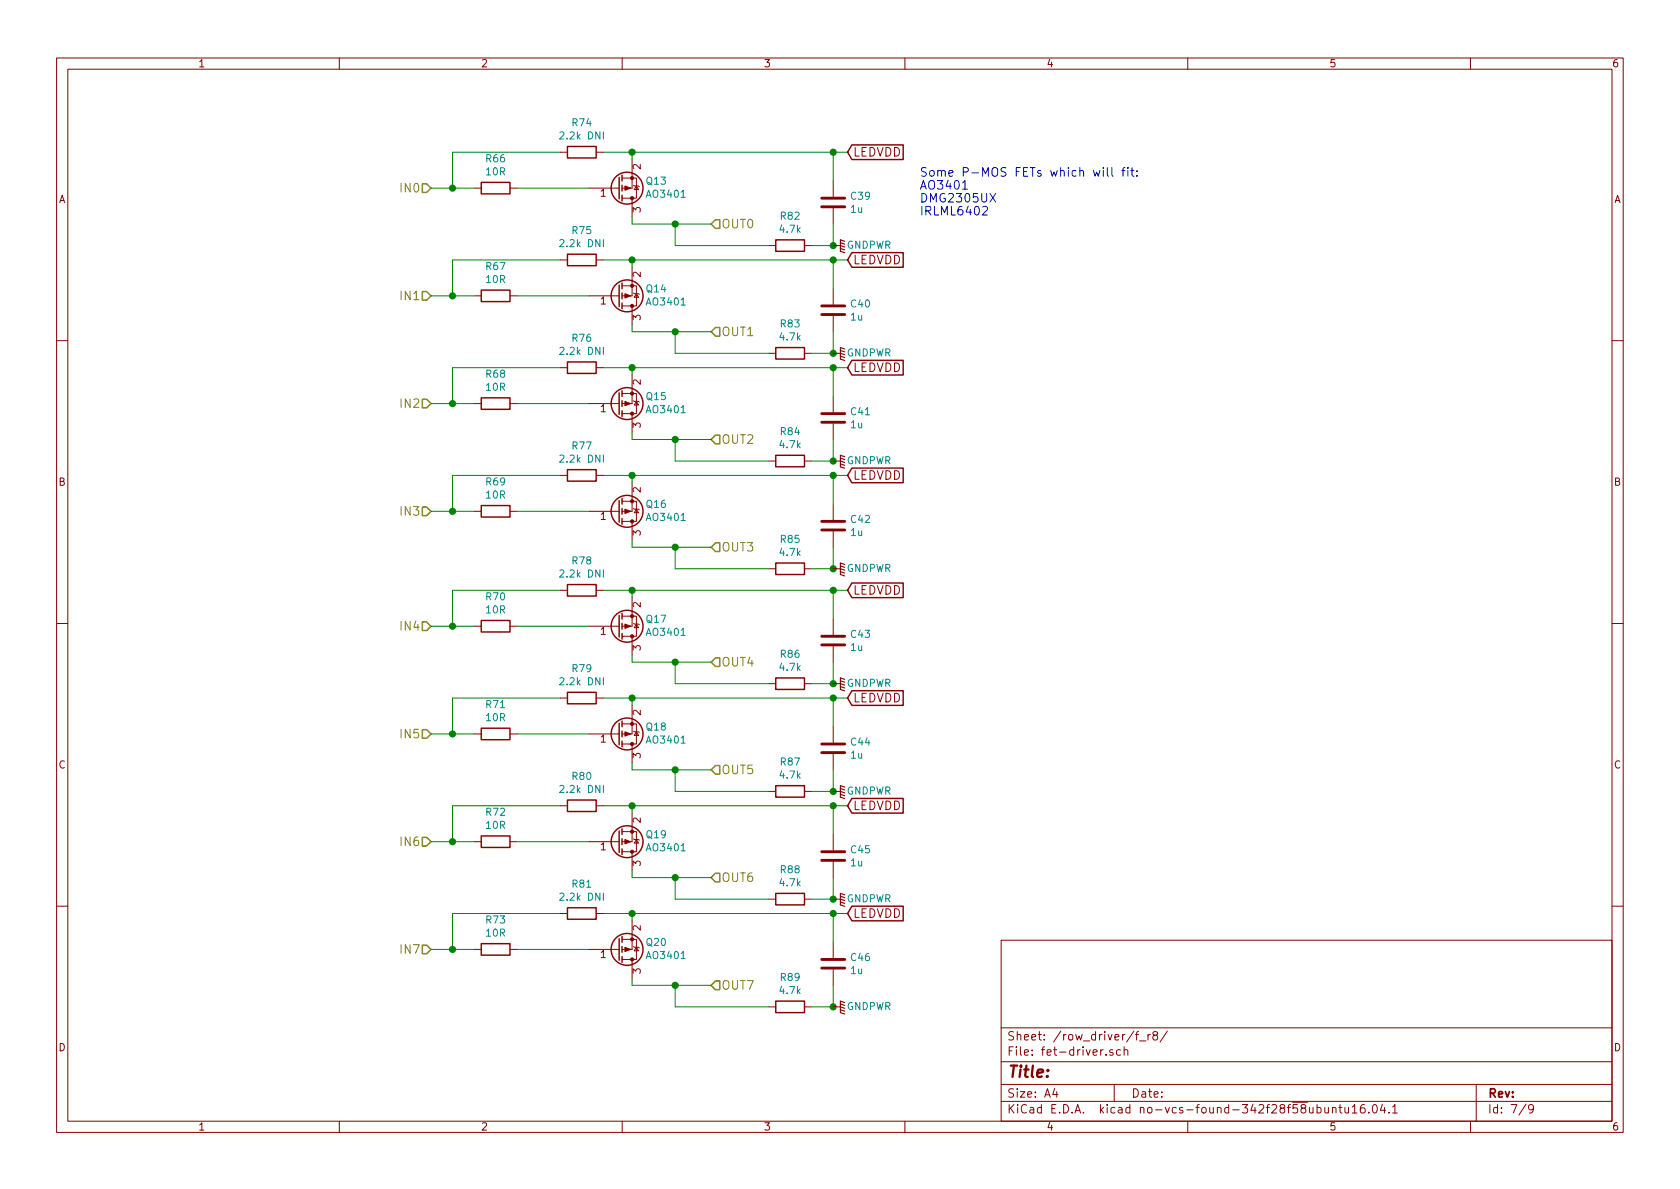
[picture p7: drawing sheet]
<svg xmlns="http://www.w3.org/2000/svg" width="297mm" height="210mm" viewBox="0 0 297 210" stroke-linecap="round" stroke-linejoin="round" font-family="sans-serif">
<g fill="none" stroke="#840000" stroke-width=".18">
<path d="M10 10.3h277v189.9h-277zM12 12.2h273v186.1h-273zM60 10.3v1.9M110 10.3v1.9M160 10.3v1.9M210 10.3v1.9M260 10.3v1.9M83.8 33.3h1.3M90.2 33.3h1.2M99.1 26.9h1.2M104.1 33.3h5.1M105.4 26.9h1.3"/>
<path d="M109.3 33.3h.2M110 31.5h2.5v3.5h-.7M110 35h1.8M111.8 28.2v5.1h-1.8M111.8 35v3.3M112 32.8l.1 .1h.8l.1 .1M112.5 32.9l.4 .6h-.8zM147.3 32v2.8M147.3 36.8v2.8M83.8 52.3h1.3M90.2 52.3h1.2M99.1 46h1.2"/>
<path d="M104.1 52.3h5.1M105.4 46h1.3M109.3 52.3h.2M110 50.5h2.5v3.6h-.7M110 54.1h1.8M111.8 47.2v5.1h-1.8M111.8 54.1v3.3M112 51.8l.1 .1h.8l.1 .2M112.5 51.9l.4 .7h-.8zM135.9 43.4h1.3M142.2 43.4h1.3M147.3 43.4h1.3"/>
<path d="M147.3 51v2.8M147.3 55.9v2.8M10 60.2h2M83.8 71.4h1.3M90.2 71.4h1.2M99.1 65h1.2M104.1 71.4h5.1M105.4 65h1.3M109.3 71.4h.2M110 69.6h2.5v3.5h-.7M110 73.1h1.8M111.8 66.3v5.1h-1.8"/>
<path d="M111.8 73.1v3.3M112 70.9l.1 .1h.8l.1 .1M112.5 71l.4 .6h-.8zM135.9 62.5h1.3M142.2 62.5h1.3M147.3 62.5h1.3M147.3 70.1v2.8M147.3 74.9v2.8M285 60.2h2M83.8 90.4h1.3M90.2 90.4h1.2M99.1 84.1h1.2"/>
<path d="M104.1 90.4h5.1M105.4 84.1h1.3M109.3 90.4h.2M110 88.6h2.5v3.6h-.7M110 92.2h1.8M111.8 85.3v5.1h-1.8M111.8 92.2v3.3M112 89.9l.1 .1h.8l.1 .2M112.5 90l.4 .7h-.8zM135.9 81.5h1.3M142.2 81.5h1.3M147.3 81.5h1.3"/>
<path d="M147.3 89.1v2.8M147.3 94v2.8M10 110.3h2M83.8 110.7h1.3M90.2 110.7h1.2M99.1 104.4h1.2M104.1 110.7h5.1M105.4 104.4h1.3M109.3 110.7h.2M110 109h2.5v3.5h-.7M110 112.5h1.8M111.8 105.7v5h-1.8"/>
<path d="M111.8 112.5v3.3M112 110.2l.1 .2h.8l.1 .1M112.5 110.4l.4 .6h-.8zM135.9 100.6h1.3M142.2 100.6h1.3M147.3 100.6h1.3M147.3 109.5v2.8M147.3 114.3v2.8M285 110.3h2M83.8 129.8h1.3M90.2 129.8h1.2M99.1 123.4h1.2"/>
<path d="M104.1 129.8h5.1M105.4 123.4h1.3M109.3 129.8h.2M110 128h2.5v3.6h-.7M110 131.6h1.8M111.8 124.7v5.1h-1.8M111.8 131.6v3.3M112 129.3l.1 .1h.8l.1 .1M112.5 129.4l.4 .6h-.8zM135.9 120.9h1.3M135.9 139.9h1.3M142.2 120.9h1.3"/>
<path d="M142.2 139.9h1.3M147.3 120.9h1.3M147.3 139.9h1.3M147.3 128.5v2.8M147.3 133.3v2.8M83.8 148.8h1.3M90.2 148.8h1.2M99.1 142.5h1.2M104.1 148.8h5.1M105.4 142.5h1.3M109.3 148.8h.2M110 147.1h2.5v3.5h-.7"/>
<path d="M110 150.6h1.8M111.8 143.8v5h-1.8M111.8 150.6v3.3M112 148.3l.1 .2h.8l.1 .1M112.5 148.5l.4 .6h-.8zM135.9 159h1.3M142.2 159h1.3M147.3 159h1.3M147.3 147.6v2.8M147.3 152.4v2.8M10 160.2h2M83.8 167.9h1.3"/>
<path d="M90.2 167.9h1.2M99.1 161.5h1.2M104.1 167.9h5.1M105.4 161.5h1.3M109.3 167.9h.2M110 166.1h2.5v3.6h-.7M110 169.7h1.8M111.8 162.8v5.1h-1.8M111.8 169.7v3.3M112 167.4l.1 .1h.8l.1 .1M112.5 167.5l.4 .6h-.8zM135.9 178h1.3"/>
<path d="M142.2 178h1.3M147.3 178h1.3M147.3 166.6v2.8M147.3 171.4v2.8M177 166.3h108v32h-108zM285 160.2h2M60 198.3v1.9M110 198.3v1.9M160 198.3v1.9M177 194.8h108M177 191.8h108M177 187.8h108"/>
<path d="M177 181.8h108M186.5 192.5l-.4 1h1M186.8 193v1M195.6 186.5v.1M196.8 185.7a.37 .37 0 0 0-.6 .1l.1 .2 .5 .2v.1l-.2 .3-.4-.1M197 191.8v3M198.1 185.7l-.4-.1-.3 .3 .1 .6 .2 .1 .4-.1M198.8 185.7a.37 .37 0 0 1 .6 .1v.8M198.8 185.1v1.5M200.5 182.3l-1.3 2M200.8 182.9h.5M201.3 182.4l-.3 .2v1.3"/>
<path d="M201.5 184.1h1.1M203 182.9v1M203.4 182.9l-.4 .3M204.1 183.1l-.3-.3 .2-.3a.48 .48 0 0 1 .6 .1l-.1 .4a.52 .52 0 0 0-.6 .2 .52 .52 0 0 0 .1 .6l.4 .1 .2-.1 .1-.4-.3-.3M206.4 182.3l-1.3 2M210 198.3v1.9M232.9 195.9l.4-.1 .3 .3-.1 .6-.2 .1-.4-.1M232.9 195.3v1.5M234.2 195.8l.1 .9 .3 .1 .3-.1M234.9 195.8v1M235.6 196l.2-.2 .3 .1 .1 .9M235.6 195.8v1"/>
<path d="M236.7 195.8h.6M236.9 195.3v1.3l.4 .2M237.8 195.8v.8a.37 .37 0 0 0 .6 .1M238.4 195.8v1M239.1 195.8l.4-.5v1.5M239.1 196.8h.8M241.2 195.3a.59 .59 0 0 0-.7 .7v.5l.1 .2 .5 .1 .2-.1 .1-.5-.2-.2-.4-.1-.3 .3M242 196.7v.1M242.8 195.5l.2-.2a.8 .8 0 0 1 .5 .8 .8 .8 0 0 1-.5 .7l-.2-.1-.2-.4zM244.4 195.2l-.3 1.1h.9M244.8 195.8v1M245.6 196.7v.1"/>
<path d="M246.2 195.8l.4-.5v1.5M246.2 196.8h.9M260 198.3v1.9M261 191.8v6.5M269.8 195.2l-1.2 2M271.1 196l-.3 .3-.4-.1-.1-.2v-.4l.1-.2 .4-.1 .2 .2a1.19 1.19 0 0 1-.2 1.2l-.4 .1"/>
</g>
<g fill="none" stroke="#008400" stroke-width=".18">
<path d="M76.2 33.3h7.6M91.4 33.3h12.7M99.1 26.9h-19.1v6.4M106.7 26.9h43.2M111.8 26.9v1.3M111.8 38.3v1.3h13.9M119.4 39.6v3.8h16.5M147.3 39.6v3.8h-3.8M147.3 26.9v5.1M76.2 52.3h7.6M91.4 52.3h12.7M99.1 46h-19.1v6.3"/>
<path d="M106.7 46h43.2M111.8 46v1.2M111.8 57.4v1.3h13.9M119.4 58.7v3.8h16.5M147.3 58.7v3.8h-3.8M147.3 46v5M76.2 71.4h7.6M91.4 71.4h12.7M99.1 65h-19.1v6.4M106.7 65h43.2M111.8 65v1.3M111.8 76.4v1.3h13.9"/>
<path d="M119.4 77.7v3.8h16.5M147.3 77.7v3.8h-3.8M147.3 65v5.1M76.2 90.4h7.6M91.4 90.4h12.7M99.1 84.1h-19.1v6.3M106.7 84.1h43.2M111.8 84.1v1.2M111.8 95.5v1.3h13.9M119.4 96.8v3.8h16.5M147.3 96.8v3.8h-3.8M147.3 84.1v5"/>
<path d="M76.2 110.7h7.6M91.4 110.7h12.7M99.1 104.4h-19.1v6.3M106.7 104.4h43.2M111.8 104.4v1.3M111.8 115.8v1.3h13.9M119.4 117.1v3.8h16.5M147.3 117.1v3.8h-3.8M147.3 104.4v5.1M76.2 129.8h7.6M91.4 129.8h12.7M99.1 123.4h-19.1v6.4"/>
<path d="M106.7 123.4h43.2M111.8 123.4v1.3M111.8 134.9v1.2h13.9M119.4 136.1v3.8h16.5M147.3 136.1v3.8h-3.8M147.3 123.4v5.1M76.2 148.8h7.6M91.4 148.8h12.7M99.1 142.5h-19.1v6.3M106.7 142.5h43.2M111.8 142.5v1.3M111.8 153.9v1.3h13.9"/>
<path d="M119.4 155.2v3.8h16.5M147.3 155.2v3.8h-3.8M147.3 142.5v5.1M76.2 167.9h7.6M91.4 167.9h12.7M99.1 161.5h-19.1v6.4M106.7 161.5h43.2M111.8 161.5v1.3M111.8 173v1.2h13.9M119.4 174.2v3.8h16.5M147.3 174.2v3.8h-3.8M147.3 161.5v5.1"/>
</g>
<g fill="#008400" stroke="#008400" stroke-width=".25">
<circle cx="111.8" cy="65" r=".51"/>
<circle cx="111.8" cy="84.1" r=".51"/>
<circle cx="111.8" cy="26.9" r=".51"/>
<circle cx="111.8" cy="46" r=".51"/>
<circle cx="111.8" cy="142.5" r=".51"/>
<circle cx="111.8" cy="161.5" r=".51"/>
<circle cx="111.8" cy="104.4" r=".51"/>
<circle cx="111.8" cy="123.4" r=".51"/>
<circle cx="119.4" cy="117.1" r=".51"/>
<circle cx="119.4" cy="174.2" r=".51"/>
<circle cx="119.4" cy="155.2" r=".51"/>
<circle cx="119.4" cy="136.1" r=".51"/>
<circle cx="119.4" cy="96.8" r=".51"/>
<circle cx="119.4" cy="77.7" r=".51"/>
<circle cx="119.4" cy="58.7" r=".51"/>
<circle cx="119.4" cy="39.6" r=".51"/>
<circle cx="147.3" cy="26.9" r=".51"/>
<circle cx="147.3" cy="43.4" r=".51"/>
<circle cx="147.3" cy="46" r=".51"/>
<circle cx="147.3" cy="62.5" r=".51"/>
<circle cx="147.3" cy="65" r=".51"/>
<circle cx="147.3" cy="81.5" r=".51"/>
<circle cx="147.3" cy="84.1" r=".51"/>
<circle cx="147.3" cy="100.6" r=".51"/>
<circle cx="147.3" cy="104.4" r=".51"/>
<circle cx="147.3" cy="120.9" r=".51"/>
<circle cx="147.3" cy="123.4" r=".51"/>
<circle cx="147.3" cy="139.9" r=".51"/>
<circle cx="147.3" cy="142.5" r=".51"/>
<circle cx="147.3" cy="159" r=".51"/>
<circle cx="147.3" cy="161.5" r=".51"/>
<circle cx="147.3" cy="178" r=".51"/>
<circle cx="80" cy="33.3" r=".51"/>
<circle cx="80" cy="52.3" r=".51"/>
<circle cx="80" cy="71.4" r=".51"/>
<circle cx="80" cy="90.4" r=".51"/>
<circle cx="80" cy="110.7" r=".51"/>
<circle cx="80" cy="129.8" r=".51"/>
<circle cx="80" cy="148.8" r=".51"/>
<circle cx="80" cy="167.9" r=".51"/>
</g>
<g fill="none" stroke="#848400" stroke-width=".25">
<path d="M74.7 32.5h.7l.8 .8-.8 .7h-.7zM125.7 39.6l.8-.7h.8v1.5h-.8zM74.7 51.6h.7l.8 .7-.8 .8h-.7zM126.5 57.9h.8v1.5h-.8l-.8-.7zM74.7 70.6h.7l.8 .8-.8 .7h-.7zM126.5 77h.8v1.5h-.8l-.8-.8zM74.7 89.7h.7l.8 .7-.8 .8h-.7zM126.5 96h.8v1.5h-.8l-.8-.7zM74.7 110h.7l.8 .7-.8 .8h-.7zM126.5 116.3h.8v1.6h-.8l-.8-.8zM74.7 129h.7l.8 .8-.8 .8h-.7zM126.5 135.4h.8v1.5h-.8l-.8-.8z"/>
<path d="M74.7 148.1h.7l.8 .7-.8 .8h-.7zM126.5 154.4h.8v1.6h-.8l-.8-.8zM74.7 167.1h.7l.8 .8-.8 .8h-.7zM126.5 173.5h.8v1.5h-.8l-.8-.8z"/>
</g>
<g fill="none" stroke="#840000" stroke-width=".25">
<path d="M85.1 32.3h5.1v2h-5.1zM100.3 25.9h5.1v2h-5.1zM109.5 31.4v3.8M110 31v1M110 32.8v1M110 34.5v1.1M150.6 25.6h9.1v2.6h-9.1l-.7-1.3zM85.1 51.3h5.1v2h-5.1zM100.3 45h5.1v2h-5.1zM109.5 50.4v3.8M110 50v1M110 51.8v1"/>
<path d="M110 53.6v1M137.2 42.4h5v2h-5zM150.6 44.7h9.1v2.6h-9.1l-.7-1.3zM85.1 70.4h5.1v2h-5.1zM100.3 64h5.1v2h-5.1zM109.5 69.5v3.8M110 69.1v1M110 70.9v1M110 72.6v1.1M137.2 61.5h5v2h-5zM150.6 63.7h9.1v2.6h-9.1l-.7-1.3zM85.1 89.4h5.1v2h-5.1z"/>
<path d="M100.3 83.1h5.1v2h-5.1zM109.5 88.5v3.8M110 88.1v1M110 89.9v1M110 91.7v1M137.2 80.5h5v2h-5zM137.2 99.6h5v2h-5zM150.6 82.8h9.1v2.6h-9.1l-.7-1.3zM85.1 109.7h5.1v2.1h-5.1zM100.3 103.4h5.1v2h-5.1zM109.5 108.8v3.8M110 108.5v1"/>
<path d="M110 110.2v1M110 112v1M137.2 119.9h5v2h-5zM150.6 103.1h9.1v2.6h-9.1l-.7-1.3zM85.1 128.8h5.1v2h-5.1zM100.3 122.4h5.1v2.1h-5.1zM109.5 127.9v3.8M110 127.5v1M110 129.3v1M110 131.1v1M137.2 138.9h5v2.1h-5zM150.6 122.1h9.1v2.6h-9.1l-.7-1.3z"/>
<path d="M85.1 147.8h5.1v2.1h-5.1zM100.3 141.5h5.1v2h-5.1zM109.5 146.9v3.8M110 146.6v1M110 148.3v1M110 150.1v1M137.2 158h5v2h-5zM150.6 141.2h9.1v2.6h-9.1l-.7-1.3zM85.1 166.9h5.1v2h-5.1zM100.3 160.5h5.1v2.1h-5.1zM109.5 166v3.8M110 165.6v1"/>
<path d="M110 167.4v1M110 169.2v1M137.2 177h5v2.1h-5zM150.6 160.2h9.1v2.6h-9.1l-.7-1.3z"/>
<circle cx="110.9" cy="33.3" r="2.82"/>
<circle cx="110.9" cy="52.3" r="2.82"/>
<circle cx="110.9" cy="71.4" r="2.82"/>
<circle cx="110.9" cy="90.4" r="2.82"/>
<circle cx="110.9" cy="110.7" r="2.82"/>
<circle cx="110.9" cy="129.8" r="2.82"/>
<circle cx="110.9" cy="148.8" r="2.82"/>
<circle cx="110.9" cy="167.9" r="2.82"/>
</g>
<g fill="#840000" stroke="#840000" stroke-width=".18">
<path d="M110.5 32.9l1 .4-1 .3z"/>
<path d="M110.5 51.9l1 .4-1 .4z"/>
<path d="M110.5 71l1 .4-1 .3z"/>
<path d="M110.5 90l1 .4-1 .4z"/>
<path d="M110.5 110.4l1 .3-1 .4z"/>
<path d="M110.5 129.4l1 .4-1 .4z"/>
<path d="M110.5 148.5l1 .3-1 .4z"/>
<path d="M110.5 167.5l1 .4-1 .4z"/>
<circle cx="111.8" cy="31.5" r=".28"/>
<circle cx="111.8" cy="35" r=".28"/>
<circle cx="111.8" cy="50.5" r=".28"/>
<circle cx="111.8" cy="54.1" r=".28"/>
<circle cx="111.8" cy="69.6" r=".28"/>
<circle cx="111.8" cy="73.1" r=".28"/>
<circle cx="111.8" cy="88.6" r=".28"/>
<circle cx="111.8" cy="92.2" r=".28"/>
<circle cx="111.8" cy="109" r=".28"/>
<circle cx="111.8" cy="112.5" r=".28"/>
<circle cx="111.8" cy="128" r=".28"/>
<circle cx="111.8" cy="131.6" r=".28"/>
<circle cx="111.8" cy="147.1" r=".28"/>
<circle cx="111.8" cy="150.6" r=".28"/>
<circle cx="111.8" cy="166.1" r=".28"/>
<circle cx="111.8" cy="169.7" r=".28"/>
</g>
<g fill="none" stroke="#840000" stroke-width=".51">
<path d="M145.3 36.6h4.1M145.3 35h4.1M145.3 55.6h4.1M145.3 54.1h4.1M145.3 74.7h4.1M145.3 73.1h4.1M145.3 93.7h4.1M145.3 92.2h4.1M145.3 114h4.1M145.3 112.5h4.1M145.3 133.1h4.1M145.3 131.6h4.1"/>
<path d="M145.3 152.1h4.1M145.3 150.6h4.1M145.3 171.2h4.1M145.3 169.7h4.1"/>
</g>
<g fill="none" stroke="#0000c2" stroke-width=".18">
<path d="M170.2 33.4h.8M173.7 36.6l.6-.1 .2 .1 .1 .3-.9 1.1h.9M175 34.2l1 1.5M176 34.2l-1 1.5M193.3 30.1l.3 1.1 .3-.8 .3 .8 .3-1.1M195.1 29.6v.2M195.1 30.1v1.1M195.8 29.6v1.3l.2 .3M196.6 29.6v1.3l.2 .3M198.3 30.1h.6M198.9 29.6l-.3 .2v1.4M199.4 29.6v.2"/>
<path d="M199.4 30.1v1.1M199.9 30.1h.6M200.2 29.6v1.3l.3 .3M201 31v.2M201 30.2v.1"/>
</g>
<g fill="none" stroke="#840000" stroke-width=".2">
<path d="M148.6 43.9l.8 .3M148.6 43.4l.8 .3M148.6 42.9l.8 .3M149.4 42.7l-.8-.3v2l.8 .3M148.6 63l.8 .2M148.6 62.5l.8 .2M148.6 62l.8 .2M149.4 61.7l-.8-.2v2l.8 .2M148.6 82l.8 .3M148.6 81.5l.8 .3M148.6 81l.8 .3M149.4 80.8l-.8-.3v2l.8 .3"/>
<path d="M149.4 99.8l-.8-.2v2l.8 .2M148.6 101.1l.8 .2M148.6 100.6l.8 .2M148.6 100.1l.8 .2M148.6 121.4l.8 .3M148.6 120.9l.8 .3M148.6 120.4l.8 .2M148.6 139.9l.8 .3M148.6 139.4l.8 .3M149.4 120.1l-.8-.2v2l.8 .3M149.4 139.2l-.8-.3v2.1l.8 .2M148.6 140.5l.8 .2"/>
<path d="M148.6 159.5l.8 .3M148.6 159l.8 .3M148.6 158.5l.8 .2M149.4 158.2l-.8-.2v2l.8 .3M148.6 178.6l.8 .2M148.6 178l.8 .3M148.6 177.5l.8 .3M149.4 177.3l-.8-.3v2.1l.8 .2"/>
</g>
<text font-size="2.8" fill="#840000" x="178" y="190.5">Title:</text>
<g font-size="2.1" fill="#840000">
<text x="150.8" y="27.7">LEDVDD</text>
<text x="150.8" y="46.7">LEDVDD</text>
<text x="150.8" y="65.8">LEDVDD</text>
<text x="150.8" y="84.8">LEDVDD</text>
<text x="150.8" y="105.2">LEDVDD</text>
<text x="150.8" y="124.2">LEDVDD</text>
<text x="150.8" y="143.3">LEDVDD</text>
<text x="150.8" y="162.3">LEDVDD</text>
<text x="178" y="184">Sheet: /row_driver/f_r8/</text>
<text x="178" y="186.7">File: fet-driver.sch</text>
<text x="178" y="196.9">KiCad E.D.A. kicad no-vcs-found-342f28f58ubuntu16.04.1</text>
<text x="178" y="194.1">Size: A4</text>
<text x="200" y="194.1">Date:</text>
<text x="263" y="194.1">Rev:</text>
<text x="263" y="196.9">Id: 7/9</text>
</g>
<g font-size="2.1" fill="#848400">
<text x="71.1" y="34">IN0</text>
<text x="127.5" y="40.4">OUT0</text>
<text x="71.1" y="53.1">IN1</text>
<text x="127.5" y="59.4">OUT1</text>
<text x="71.1" y="72.1">IN2</text>
<text x="127.5" y="78.5">OUT2</text>
<text x="71.1" y="91.2">IN3</text>
<text x="127.5" y="97.5">OUT3</text>
<text x="71.1" y="111.5">IN4</text>
<text x="127.5" y="117.9">OUT4</text>
<text x="71.1" y="130.6">IN5</text>
<text x="127.5" y="136.9">OUT5</text>
<text x="71.1" y="149.6">IN6</text>
<text x="127.5" y="156">OUT6</text>
<text x="71.1" y="168.7">IN7</text>
<text x="127.5" y="175">OUT7</text>
</g>
<g font-size="2.1" fill="#0000c2">
<text x="162.6" y="31.2">Some P-MOS FETs which will fit:</text>
<text x="162.6" y="33.5">AO3401</text>
<text x="162.6" y="35.8">DMG2305UX</text>
<text x="162.6" y="38.1">IRLML6402</text>
</g>
<g font-size="1.8" fill="#840000">
<text x="35" y="11.9">1</text>
<text x="85" y="11.9">2</text>
<text x="135" y="11.9">3</text>
<text x="185" y="11.9">4</text>
<text x="235" y="11.9">5</text>
<text x="285" y="11.9">6</text>
<text x="113.3" y="29.9" transform="rotate(-90 113.3 29.9)">2</text>
<text x="10.4" y="35.9">A</text>
<text x="106.2" y="34.8">1</text>
<text x="285.4" y="35.9">A</text>
<text x="113.3" y="37.6" transform="rotate(-90 113.3 37.6)">3</text>
<text x="106.2" y="53.8">1</text>
<text x="113.3" y="49" transform="rotate(-90 113.3 49)">2</text>
<text x="113.3" y="56.6" transform="rotate(-90 113.3 56.6)">3</text>
<text x="113.3" y="68" transform="rotate(-90 113.3 68)">2</text>
<text x="106.2" y="72.9">1</text>
<text x="113.3" y="75.7" transform="rotate(-90 113.3 75.7)">3</text>
<text x="10.4" y="85.9">B</text>
<text x="113.3" y="87.1" transform="rotate(-90 113.3 87.1)">2</text>
<text x="285.4" y="85.9">B</text>
<text x="106.2" y="91.9">1</text>
<text x="113.3" y="94.7" transform="rotate(-90 113.3 94.7)">3</text>
<text x="113.3" y="107.4" transform="rotate(-90 113.3 107.4)">2</text>
<text x="106.2" y="112.3">1</text>
<text x="113.3" y="115" transform="rotate(-90 113.3 115)">3</text>
<text x="106.2" y="131.3">1</text>
<text x="113.3" y="126.5" transform="rotate(-90 113.3 126.5)">2</text>
<text x="10.4" y="135.9">C</text>
<text x="113.3" y="134.1" transform="rotate(-90 113.3 134.1)">3</text>
<text x="285.4" y="135.9">C</text>
<text x="113.3" y="145.5" transform="rotate(-90 113.3 145.5)">2</text>
<text x="106.2" y="150.4">1</text>
<text x="113.3" y="153.1" transform="rotate(-90 113.3 153.1)">3</text>
<text x="113.3" y="164.6" transform="rotate(-90 113.3 164.6)">2</text>
<text x="106.2" y="169.4">1</text>
<text x="113.3" y="172.2" transform="rotate(-90 113.3 172.2)">3</text>
<text x="10.4" y="185.9">D</text>
<text x="285.4" y="185.9">D</text>
<text x="35" y="199.9">1</text>
<text x="85" y="199.9">2</text>
<text x="135" y="199.9">3</text>
<text x="185" y="199.9">4</text>
<text x="235" y="199.9">5</text>
<text x="285" y="199.9">6</text>
</g>
<g font-size="1.8" fill="#008484">
<text x="101.2" y="22.3">R74</text>
<text x="86" y="28.7">R66</text>
<text x="99.4" y="24.7">2.2k DNI</text>
<text x="86" y="31">10R</text>
<text x="114.4" y="32.7">Q13</text>
<text x="114.5" y="35">AO3401</text>
<text x="150.5" y="35.3">C39</text>
<text x="101.2" y="41.4">R75</text>
<text x="138" y="41.2">4.7k</text>
<text x="138.1" y="38.9">R82</text>
<text x="150.5" y="37.6">1u</text>
<text x="86" y="47.7">R67</text>
<text x="99.4" y="43.7">2.2k DNI</text>
<text x="149.7" y="44">GNDPWR</text>
<text x="86" y="50.1">10R</text>
<text x="114.4" y="51.7">Q14</text>
<text x="114.5" y="54">AO3401</text>
<text x="138.1" y="57.9">R83</text>
<text x="150.5" y="56.7">1u</text>
<text x="150.5" y="54.4">C40</text>
<text x="99.4" y="62.8">2.2k DNI</text>
<text x="101.2" y="60.4">R76</text>
<text x="138" y="60.2">4.7k</text>
<text x="149.7" y="63">GNDPWR</text>
<text x="86" y="66.8">R68</text>
<text x="86" y="69.1">10R</text>
<text x="114.4" y="70.8">Q15</text>
<text x="114.5" y="73.1">AO3401</text>
<text x="138.1" y="77">R84</text>
<text x="150.5" y="75.7">1u</text>
<text x="150.5" y="73.4">C41</text>
<text x="99.4" y="81.8">2.2k DNI</text>
<text x="101.2" y="79.5">R77</text>
<text x="138" y="79.3">4.7k</text>
<text x="149.7" y="82.1">GNDPWR</text>
<text x="86" y="85.8">R69</text>
<text x="86" y="88.2">10R</text>
<text x="114.4" y="89.8">Q16</text>
<text x="114.5" y="92.1">AO3401</text>
<text x="150.5" y="94.8">1u</text>
<text x="150.5" y="92.5">C42</text>
<text x="101.2" y="99.8">R78</text>
<text x="138" y="98.3">4.7k</text>
<text x="138.1" y="96">R85</text>
<text x="149.7" y="101.1">GNDPWR</text>
<text x="86" y="106.2">R70</text>
<text x="99.4" y="102.1">2.2k DNI</text>
<text x="86" y="108.5">10R</text>
<text x="114.4" y="110.1">Q17</text>
<text x="114.5" y="112.4">AO3401</text>
<text x="150.5" y="112.8">C43</text>
<text x="101.2" y="118.9">R79</text>
<text x="138" y="118.6">4.7k</text>
<text x="138.1" y="116.3">R86</text>
<text x="150.5" y="115.1">1u</text>
<text x="86" y="125.2">R71</text>
<text x="99.4" y="121.2">2.2k DNI</text>
<text x="149.7" y="121.5">GNDPWR</text>
<text x="86" y="127.5">10R</text>
<text x="114.4" y="129.2">Q18</text>
<text x="114.5" y="131.5">AO3401</text>
<text x="150.5" y="131.8">C44</text>
<text x="101.2" y="137.9">R80</text>
<text x="138" y="137.7">4.7k</text>
<text x="138.1" y="135.4">R87</text>
<text x="150.5" y="134.2">1u</text>
<text x="99.4" y="140.2">2.2k DNI</text>
<text x="149.7" y="140.5">GNDPWR</text>
<text x="86" y="144.3">R72</text>
<text x="86" y="146.6">10R</text>
<text x="114.4" y="148.2">Q19</text>
<text x="114.5" y="150.5">AO3401</text>
<text x="138.1" y="154.4">R88</text>
<text x="150.5" y="153.2">1u</text>
<text x="150.5" y="150.9">C45</text>
<text x="99.4" y="159.3">2.2k DNI</text>
<text x="101.2" y="157">R81</text>
<text x="138" y="156.7">4.7k</text>
<text x="149.7" y="159.6">GNDPWR</text>
<text x="86" y="163.3">R73</text>
<text x="86" y="165.6">10R</text>
<text x="114.4" y="167.3">Q20</text>
<text x="114.5" y="169.6">AO3401</text>
<text x="138.1" y="173.5">R89</text>
<text x="150.5" y="172.3">1u</text>
<text x="150.5" y="169.9">C46</text>
<text x="138" y="175.8">4.7k</text>
<text x="149.7" y="178.6">GNDPWR</text>
</g>
</svg>
